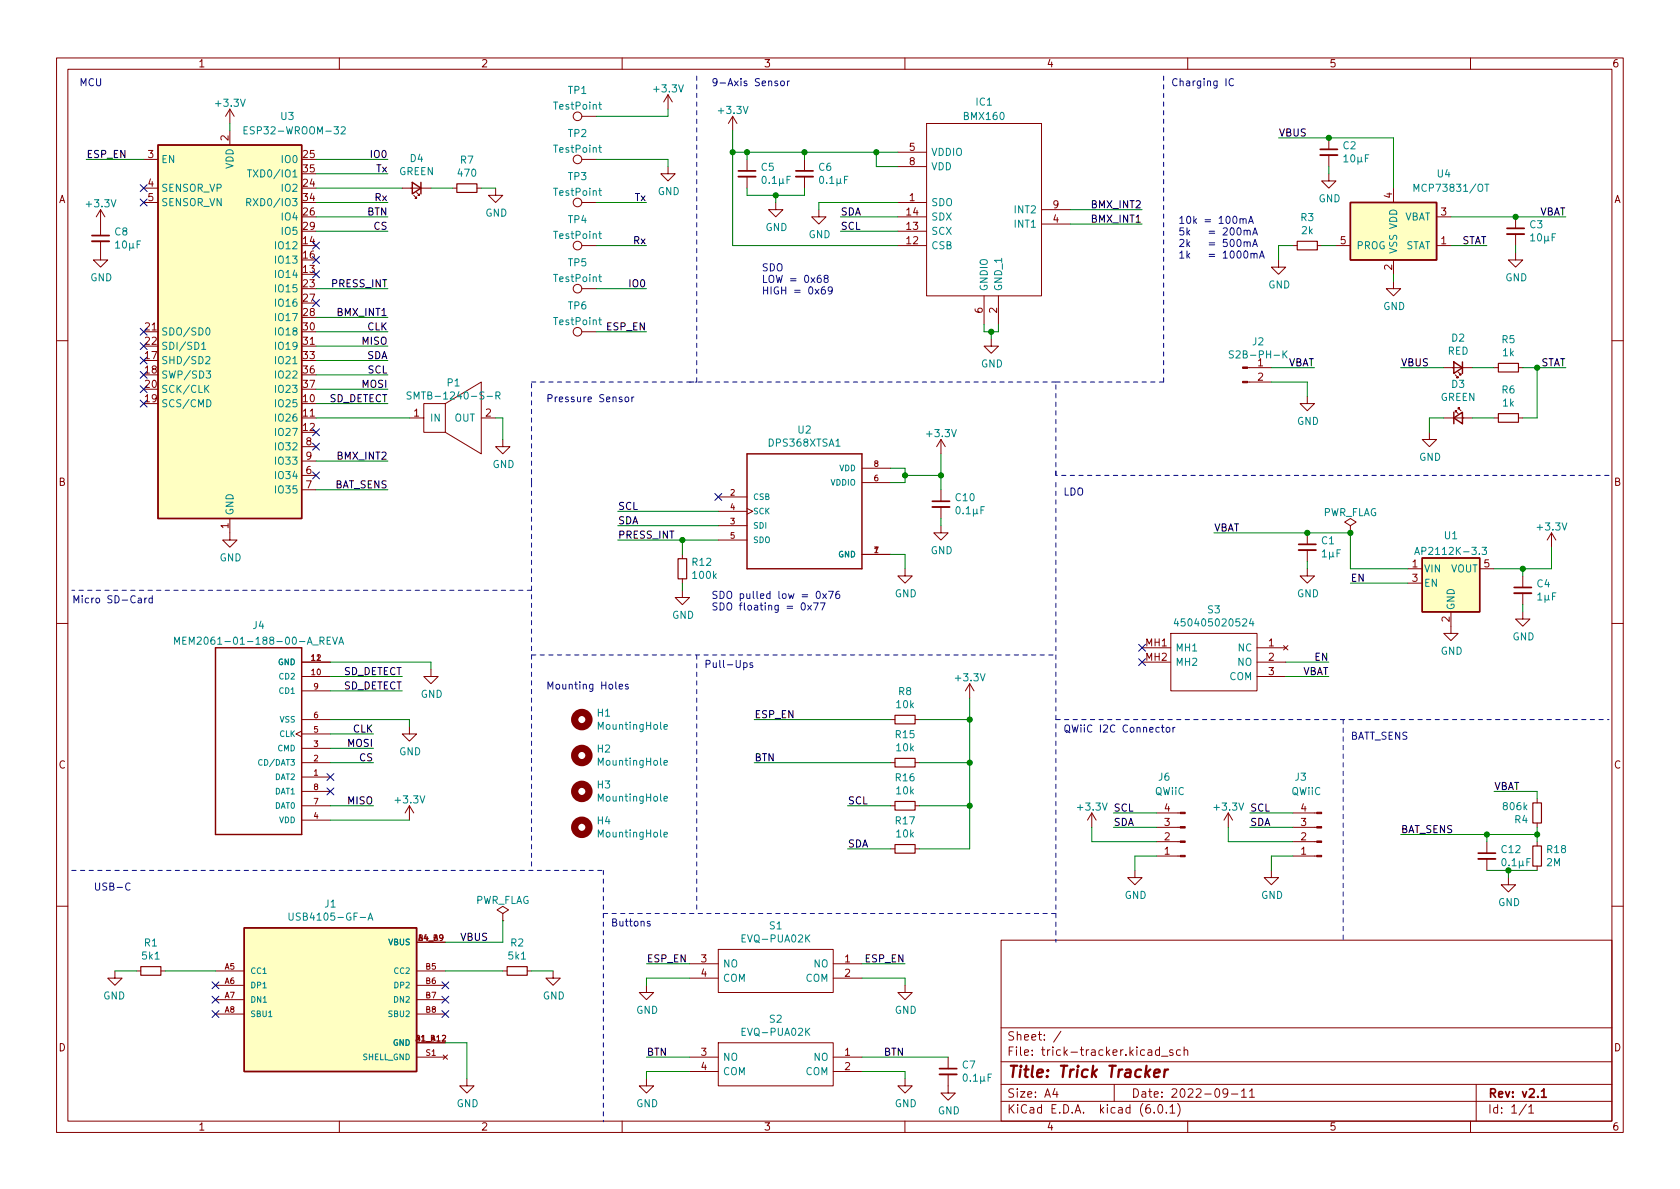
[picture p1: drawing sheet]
<svg xmlns="http://www.w3.org/2000/svg" width="297mm" height="210mm" viewBox="0 0 297 210" stroke-linecap="round" stroke-linejoin="round" font-family="sans-serif">
<g fill="none" stroke="#840000" stroke-width=".18">
<path d="M10 10.2h277v190.1h-277zM12 12.2h273v186.1h-273zM40.6 19.3v2.5M40.6 19.3l-.7 1.3M40.6 19.3l.8 1.3M60 10.2v2M110 10.2v2M118.1 16.8l-.8 1.2M118.1 16.8v2.5M118.1 16.8l.8 1.2M160 10.2v2M210 10.2v2"/>
<path d="M260 10.2v2M17.8 37.1l-.8 1.2M17.8 37.1v4.6M17.8 37.1l.7 1.2M25.4 35.8h2.5M25.4 28.2h2.5M25.4 33.3h2.5M40.6 23.1v2.5M71.1 33.3h5.1M73.2 34.5l.5 .5h-.3h.3v-.2M73.7 34l.5 .5h-.3h.3v-.2M80 33.3h.8"/>
<path d="M84.3 33.3h.8M87.6 33.3v1.2h1.3l-1.3 1.3-1.2-1.3h1.2M102.9 20.6h2.5M102.9 35.8h2.5M102.9 28.2h2.5M118.1 29.5v1.2h1.3l-1.3 1.3-1.3-1.3h1.3M129.5 20.6l-.7 1.2M129.5 20.6v2.5M129.5 20.6l.8 1.2M132.1 28.2v2M132.1 31.2v2.1M137.2 35.8v1.3h1.2l-1.2 1.2-1.3-1.2h1.3"/>
<path d="M142.2 28.2v2M142.2 31.2v2.1M144.8 37.1v1.2h1.2l-1.2 1.3-1.3-1.3h1.3M158.7 35.8h5.1M158.7 38.3h5.1M158.7 26.9h5.1M158.7 29.5h5.1M163.8 21.8h20.3v30.5h-20.3zM184.1 39.6h5.1M184.1 37.1h5.1M234.9 30.7v1.3h1.3l-1.3 1.3-1.2-1.3h1.2M234.9 24.4v2"/>
<path d="M234.9 27.4v2.1M246.4 33.3v2.5M254 38.3h2.5M268 38.3v2.1M17.8 42.7v3.3h1.2l-1.2 1.2-1.3-1.2h1.3M25.4 58.7h2.5M102.9 43.4h2.5M102.9 51h2.5M102.9 58.7h2.5M158.7 43.4h5.1M158.7 40.9h5.1M174 52.3v5.1"/>
<path d="M175.3 59.9v1.3h1.2l-1.2 1.3-1.3-1.3h1.3M176.5 52.3v5.1M226.1 46v1.2h1.2l-1.2 1.3-1.3-1.3h1.3M228.6 43.4h.8M232.9 43.4h.8M236.2 43.4h2.6M246.4 49.8v1.2h1.2l-1.2 1.3-1.3-1.3h1.3M246.4 46v2.5M254 43.4h2.5M268 44.7v1.3h1.2l-1.2 1.2-1.3-1.2h1.3M268 41.4v2M10 60.2h2"/>
<path d="M53.3 73.9h2.6M53.3 61.2h2.6M53.3 79h2.6M72.4 73.9h2.5M74.9 71.4h3.8v5h-3.8zM78.7 71.4l6.4-3.8v12.7l-6.4-3.9M85.1 73.9h2.5M88.9 77.7v1.3h1.3l-1.3 1.3-1.3-1.3h1.3M166.4 77.7v2.6M166.4 77.7l-.8 1.3M166.4 77.7l.7 1.3M220.6 65h4.2"/>
<path d="M220.6 67.6h4.2M231.1 70.1v1.3h1.3l-1.3 1.2-1.2-1.2h1.2M252.7 76.4v1.3h1.3l-1.3 1.3-1.2-1.3h1.2M255.3 65h5M255.3 73.9h5M257.3 66.3l.5 .5h-.2h.2v-.3M257.3 72.9v-.3h.3h-.3l.5 .5M257.8 65.8l.5 .5h-.2h.2v-.3M257.8 72.4v-.3h.3h-.3l.5 .5M264.2 65h.7M264.2 73.9h.7M268.5 65h.7"/>
<path d="M268.5 73.9h.7M285 60.2h2M40.6 91.7v3.8h1.3l-1.3 1.3-1.2-1.3h1.2M53.3 84.1h2.6M53.3 86.6h2.6M53.3 81.5h2.6M120.6 98v.8M127 87.9h5.1M127 93h5.1M127 90.4h5.1M127 95.5h5.1M132.1 89.9l1 .5-1 .5"/>
<path d="M152.4 98h5.1M152.4 85.3h5.1M152.4 82.8h5.1M166.4 93v1.2h1.2l-1.2 1.3-1.3-1.3h1.3M166.4 86.6v2M166.4 89.7v2M231.1 94.2v2.1M231.1 97.3v2M238.8 93l1-.7-1-.6-1.1 .6 1.1 .7v1.2M238.8 94.2h.1M274.3 94.2l-.7 1.3M274.3 94.2v2.6"/>
<path d="M274.3 94.2l.8 1.3M10 110.2h2M53.3 117.1h5.1M53.3 119.6h5.1M76.2 118.4v1.2h1.3l-1.3 1.3-1.3-1.3h1.3M120.6 104.4v1.3h1.3l-1.3 1.2-1.2-1.2h1.2M120.6 102.4v.7M160 100.6v1.2h1.3l-1.3 1.3-1.3-1.3h1.3M201.9 114.5h5.1M201.9 117.1h5.1M207 112h15.2v10.2h-15.2zM222.2 114.5h5.1"/>
<path d="M222.2 117.1h5.1M222.2 119.6h5.1M226.9 114.2l.8 .7M227.7 114.2l-.8 .7M231.1 100.6v1.2h1.3l-1.3 1.3-1.2-1.3h1.2M248.9 100.6h2.6M248.9 103.1h2.6M256.5 108.2v3.8h1.3l-1.3 1.3-1.2-1.3h1.2M261.6 100.6h2.6M269.2 108.2v1.3h1.3l-1.3 1.2-1.2-1.2h1.2M269.2 101.8v2.1M269.2 104.9v2"/>
<path d="M285 110.2h2M53.3 129.3l-1 .5 1 .5M53.3 127.2h5.1M53.3 137.4h5.1M53.3 134.9h5.1M53.3 132.3h5.1M53.3 129.8h5.1M53.3 139.9h5.1M53.3 122.2h5.1M72.4 128.5v1.3h1.3l-1.3 1.3-1.3-1.3h1.3M157.5 127.2h.7M157.5 134.9h.7"/>
<path d="M161.8 127.2h.8M161.8 134.9h.8M171.4 120.9l-.7 1.3M171.4 120.9v2.5M171.4 120.9l.8 1.3M53.3 145h5.1M53.3 142.5h5.1M72.4 142.5l-.8 1.3M72.4 142.5v2.5M72.4 142.5l.8 1.3M157.5 142.5h.7M157.5 150.1h.7"/>
<path d="M161.8 142.5h.8M161.8 150.1h.8M193 143.8l-.7 1.2M193 143.8v2.5M193 143.8l.8 1.2M200.7 153.9v1.3h1.2l-1.2 1.3-1.3-1.3h1.3M204.5 143.8h4.2M204.5 146.3h4.2M204.5 148.8h4.2M204.5 151.4h4.2M217.2 143.8l-.8 1.2M217.2 143.8v2.5"/>
<path d="M217.2 143.8l.7 1.2M224.8 153.9v1.3h1.3l-1.3 1.3-1.3-1.3h1.3M228.6 143.8h4.2M228.6 146.3h4.2M228.6 148.8h4.2M228.6 151.4h4.2M262.9 148.8v2.1M262.9 151.9v2M266.7 155.2v1.3h1.3l-1.3 1.2-1.3-1.2h1.3M271.8 141.2v.8M271.8 145.5v.8M271.8 148.8v.8"/>
<path d="M271.8 153.2v.7M10 160.2h2M20.3 171.7v1.3h-1.3l1.3 1.2 1.3-1.2h-1.3M24.1 171.7h.8M28.4 171.7h.8M38.1 171.7h5.1M38.1 174.2h5.1M38.1 176.8h5.1M38.1 179.3h5.1M73.7 171.7h5M73.7 166.6h5M73.7 174.2h5"/>
<path d="M73.7 176.8h5M73.7 179.3h5M88.9 161.5l1-.6-1-.6-1 .6 1 .6v1.3M88.9 162.8h.1M88.9 171.7h.8M93.2 171.7h.8M97.8 171.7v1.3h1.3l-1.3 1.2-1.3-1.2h1.3M114.3 174.2v1.3h1.3l-1.3 1.3-1.3-1.3h1.3M121.9 170.4h5.1M121.9 173h5.1M127 167.9h20.3v7.6h-20.3zM147.3 170.4h5.1"/>
<path d="M147.3 173h5.1M160 174.2v1.3h1.3l-1.3 1.3-1.3-1.3h1.3M177 166.3h108v32h-108zM285 160.2h2M60 198.3v2M73.7 186.9h5M73.7 184.4h5M78.4 186.6l.7 .7M79.1 186.6l-.7 .7M82.5 190.7v1.3h1.3l-1.3 1.3-1.2-1.3h1.2M110 198.3v2M114.3 190.7v1.3h1.3l-1.3 1.3-1.3-1.3h1.3"/>
<path d="M121.9 186.9h5.1M121.9 189.5h5.1M127 184.4h20.3v7.6h-20.3zM147.3 186.9h5.1M147.3 189.5h5.1M160 198.3v2M160 190.7v1.3h1.3l-1.3 1.3-1.3-1.3h1.3M167.6 190v3.3h1.3l-1.3 1.3-1.2-1.3h1.2M167.6 186.9v2.1M177 194.8h108M177 191.8h108M177 187.8h108"/>
<path d="M177 181.8h108M186.5 192.5l-.4 1h1M186.9 193v1M187.6 182.4l-1.3 1.9M197 191.8v3M204.1 196.7v.1M204.9 195.4l.2-.1a.81 .81 0 0 1 .6 .7 .81 .81 0 0 1-.3 .8h-.2a.81 .81 0 0 1-.6-.6 .81 .81 0 0 1 .3-.8zM205 185.7l-.4-.1-.3 .3v.4l.1 .3h.6M205 185.1v1.5M205.4 186.8h1.1M206.2 196.7v.1M206.9 195.8l.4-.5v1.5"/>
<path d="M206.9 196.8h.8M207.4 185.7l-.4-.1-.2 .2 .1 .3 .5 .1v.4h-.6M208.2 195.1a1.72 1.72 0 0 1 0 2.3M208.7 185.7l-.4-.1-.3 .3v.4l.1 .3h.6M209.4 185.8l.2-.2 .3 .1 .1 .9M209.4 185.1v1.5M210 198.3v2M217.1 193.2l-.3 .3h-.3l-.3-.3 .2-.6 .4-.1 .2 .2a.99 .99 0 0 1-.4 1.3h-.2M217.7 193.5h1.2M219.5 193l.4-.5v1.5M219.5 194h.9M220.9 193l.5-.5v1.5"/>
<path d="M220.9 194h.9M260 198.3v2M261 191.8v6.5M269.9 195.3l-1.3 1.9M270.3 195.8l.4-.5v1.5M270.3 196.8h.9"/>
<circle cx="102.1" cy="35.8" r=".76"/>
<circle cx="102.1" cy="28.2" r=".76"/>
<circle cx="102.1" cy="20.6" r=".76"/>
<circle cx="102.1" cy="43.4" r=".76"/>
<circle cx="102.1" cy="51" r=".76"/>
<circle cx="102.1" cy="58.7" r=".76"/>
</g>
<path d="M130.6 30.2h3M140.7 30.2h3.1M233.4 26.4h3.1M16.3 41.7h3M266.4 40.4h3.1M164.8 88.6h3.1M229.6 96.3h3.1M267.7 103.9h3.1M261.4 150.9h3M166.1 189h3.1M272.6 193l.4-.5v1.5M272.6 194h.8" fill="none" stroke="#840000" stroke-width=".3"/>
<path d="M204.1 189.8l.9-.2v-.4l-.2-.1-.6 .1-.2 1 .3 .3 .6-.1M206 189.1l-.2 1.4M206.5 189.1l-.4 .1-.2 .3" fill="none" stroke="#840000" stroke-width=".4"/>
<path d="M130.6 31.2h3M140.7 31.2h3.1M233.4 27.4h3.1M16.3 42.7h3M266.4 41.4h3.1M164.8 89.7h3.1M229.6 97.3h3.1M267.7 104.9h3.1M261.4 151.9h3M166.1 190h3.1" fill="none" stroke="#840000" stroke-width=".33"/>
<g fill="none" stroke="#008484" stroke-width=".18">
<path d="M105.9 18.5h.4M106 18v1.1l.3 .2M43.1 23h.5M43.6 35.8l.6-.1 .1-.2v-.3l-.7-.1v1.3M43.7 30h.8M43.8 22.4h-.7v1.3h.7M43.9 35.8l.4 .6M44.1 30v1.3M60.3 22.5l.5-.1 .3 .4-.8 .9h.8M105.9 26.1h.4M105.9 33.7h.4M106 25.7v1.1l.3 .1"/>
<path d="M106 33.3v1.1l.3 .2M134.9 31.3l.1-.1a.68 .68 0 0 1 .5 .6 .68 .68 0 0 1-.5 .6l-.1-.1-.2-.3zM136 32.3v.1M136.6 31.5l.3-.3v1.2M136.6 32.4h.7M137.8 31.6v1.3M138.4 32.3l.2 .1M138.4 31.6v.8h-.4l-.2-.1M139.2 31.8h.4M139.8 31.2h-.6v1.2M145 31.3l.2-.1a.68 .68 0 0 1 .4 .6 .68 .68 0 0 1-.4 .6l-.2-.1-.1-.3zM146.2 32.3v.1"/>
<path d="M146.7 31.5l.4-.3v1.2M146.7 32.4h.7M148 31.6v1.3M148.6 32.3l.2 .1M148.6 31.6l-.1 .8h-.3l-.2-.1M149.3 31.8h.4M149.9 31.2h-.6v1.2M237.6 27.7l.4-.3v1.2M237.6 28.6h.7M238.9 27.5l.2-.1a.68 .68 0 0 1 .5 .6 .68 .68 0 0 1-.5 .6l-.2-.1-.1-.3zM240.1 27.8v1.3M240.7 28.5l.2 .1"/>
<path d="M240.7 27.8l-.1 .8h-.3l-.2-.1M241.4 28h.4M242 27.4h-.6v1.2M250 33.8v-1.2l.4 .9 .5-.9v1.2M262.5 32.6h.8M20.4 43l.4-.4v1.3M20.4 43.9h.8M21.8 42.7l.1-.1a.68 .68 0 0 1 .5 .6 .68 .68 0 0 1-.5 .7l-.1-.1-.2-.4zM22.9 43v1.3M23.5 43.7l.2 .2M23.5 43v.8l-.4 .1-.2-.2M24.2 43.2h.5"/>
<path d="M24.9 42.6h-.7v1.3M36.5 58.1l.2-.1a.68 .68 0 0 1 .4 .6 .68 .68 0 0 1-.4 .6l-.2-.1-.1-.3zM105.9 41.3h.4M105.9 48.9h.4M105.9 56.6h.4M106 40.9v1.1l.3 .2M106 48.5v1.1l.3 .2M106 56.1v1.1l.3 .2M270.6 41.7l.4-.4v1.3M270.6 42.6h.8M272 41.5l.1-.2a.68 .68 0 0 1 .5 .7 .68 .68 0 0 1-.5 .6l-.1-.1-.2-.4zM273.1 41.8v1.2"/>
<path d="M273.7 42.4l.2 .2M273.7 41.8v.7l-.4 .1-.2-.2M274.4 41.9h.5M275 41.3h-.6v1.3M35.7 60.9l.3-.4v1.3M35.7 61.8h.7M36.4 63.2l.5-.1 .2 .3-.8 .9h.8M36.4 68.7l.5 .7M36.4 65.6h.8l-.4 .5 .4 .1v.5l-.2 .2-.6-.2M36.6 70.7a.64 .64 0 0 1 .7 .6 .64 .64 0 0 1-.7 .6zM36.9 68.1l-.7 .8M72.7 69.4l-.5-.1-.2 .1v.4l.6 .2 .1 .3-.3 .3-.4-.1"/>
<path d="M87.7 70l.6-.1 .1-.2v-.3l-.7-.1v1.3M88 70l.4 .6M218.1 62.1l-.5-.1-.2 .2v.3l.5 .3 .2 .3-.3 .2-.5-.1M227 62.6l.6 .7M227.6 62l-.8 .8M169.2 89.7l.1-.1a.68 .68 0 0 1 .5 .6 .68 .68 0 0 1-.5 .7 .84 .84 0 0 1-.1-1.2zM170.3 90.7v.2M170.8 90l.4-.4v1.3M170.8 90.9h.8M172.1 90v1.3M172.7 90.7l.2 .2M172.7 90v.8l-.4 .1-.2-.2"/>
<path d="M173.4 90.2h.5M174 89.6h-.6v1.3M233.8 97.6l.4-.4v1.3M233.8 98.5h.7M235.1 97.6v1.3M235.7 98.3l.2 .2M235.7 97.6l-.1 .8-.4 .1-.1-.2M236.4 97.8h.4M237 97.2h-.6v1.3M250.1 98.1l.5-1.3 .4 1.3M250.3 97.7h.6M262 96.8h.8l-.4 .5 .4 .1v.5l-.2 .2-.6-.2"/>
<path d="M30.9 113.9v-1.2l.4 .9 .4-.9v1.2M32.3 113.3h.4M32.9 112.7h-.6v1.2h.6M58.5 112.7h-.7v1.2h.7M58.8 112.7l.4 1.2 .5-1.2M59.9 113.9l.4-1.2 .4 1.2M60 113.6h.6M207.9 109.4l-.3 .9h.8M221.2 109.4l-.3 .9h.8M221.5 109.9v.8M271.9 105.2l.4-.4v1.3M271.9 106.1h.7"/>
<path d="M273.2 105.3v1.2M273.8 105.9l.2 .2M273.8 105.3l-.1 .7-.4 .1-.1-.2M274.5 105.4h.4M275.1 104.8h-.6v1.3M46.3 134.4a.45 .45 0 0 0-.6 .4 .45 .45 0 0 0 .6 .4M117.4 128.5l.6-.1-.1-.2-.3-.1-.2 .2 .1 .6h.4M117.4 134.9l.6-.1-.1-.3h-.3l-.2 .2 .1 .6h.4M117.4 141.2l.6-.1-.1-.2-.3-.1-.2 .2 .1 .6h.4M117.4 147.6l.6-.1-.1-.3h-.3l-.2 .2 .1 .6h.4M265.7 151.9l.2-.1a.68 .68 0 0 1 .4 .7 .68 .68 0 0 1-.4 .6l-.2-.1-.2-.4zM266.8 153v.1"/>
<path d="M267.4 152.2l.3-.4v1.3M267.4 153.1h.7M268.6 152.2v1.3M269.2 152.9l.2 .2M269.2 152.2v.8l-.4 .1-.2-.2M270 152.4h.4M270.6 151.8h-.6v1.3M51.1 161.5v1l.2 .2h.4l.1-.2v-1M65.1 162.7l.4-1.2 .4 1.2M65.2 162.4h.6M170.4 190l.2-.1a.68 .68 0 0 1 .4 .7 .68 .68 0 0 1-.4 .6l-.2-.1-.1-.4zM171.6 191.1v.1"/>
<path d="M172.1 190.3l.4-.4v1.3M172.1 191.2h.7M173.4 190.3v1.3M174 191l.2 .2M174 190.3l-.1 .8-.3 .1-.2-.2M174.7 190.5h.4M175.3 189.9h-.6v1.3"/>
</g>
<g fill="none" stroke="#840000" stroke-width="1.3">
<circle cx="102.9" cy="127.2" r="1.27"/>
<circle cx="102.9" cy="139.9" r="1.27"/>
<circle cx="102.9" cy="133.6" r="1.27"/>
<circle cx="102.9" cy="146.3" r="1.27"/>
</g>
<g fill="#ffffc2" stroke="#ffffc2" stroke-width=".18">
<path d="M251.5 98.7h10.1v9.5h-10.1z"/>
<path d="M238.8 35.8h15.2v10.2h-15.2z"/>
<path d="M27.9 25.6h25.4v66.1h-25.4z"/>
<path d="M43.2 164.1h30.5v25.4h-30.5z"/>
</g>
<path d="M27.9 25.6h25.4v66.1h-25.4zM72.9 32.3l1.5 1-1.5 1zM74.4 32.3v2M238.8 35.8h15.2v10.2h-15.2zM257 64l1.6 1-1.6 1zM257 73.9l1.6-1v2zM257 72.9v2M258.6 64v2M132.1 80.3h20.3v20.3h-20.3zM251.5 98.7h10.1v9.5h-10.1zM38.1 114.5h15.2v33.1h-15.2zM43.2 164.1h30.5v25.4h-30.5z" fill="none" stroke="#840000" stroke-width=".25"/>
<g fill="none" stroke="#840000" stroke-width=".2">
<path d="M80.8 32.5h3.5v1.5h-3.5zM229.4 42.7h3.5v1.5h-3.5zM264.9 64.3h3.6v1.5h-3.6zM264.9 73.1h3.6v1.6h-3.6zM119.9 98.8h1.5v3.6h-1.5zM158.2 126.5h3.6v1.5h-3.6zM158.2 134.1h3.6v1.5h-3.6zM158.2 141.7h3.6v1.6h-3.6zM158.2 149.3h3.6v1.6h-3.6zM271 142h1.5v3.5h-1.5zM271 149.6h1.5v3.6h-1.5zM24.9 170.9h3.5v1.6h-3.5z"/>
<path d="M89.7 170.9h3.5v1.6h-3.5z"/>
</g>
<g fill="#840000" stroke="#840000" stroke-width=".18">
<path d="M219.7 67.4h.9v.3h-.9z"/>
<path d="M219.7 64.9h.9v.2h-.9z"/>
<path d="M208.7 143.6h.8v.3h-.8z"/>
<path d="M208.7 146.2h.8v.2h-.8z"/>
<path d="M208.7 148.7h.8v.3h-.8z"/>
<path d="M208.7 151.3h.8v.2h-.8z"/>
<path d="M232.8 143.6h.9v.3h-.9z"/>
<path d="M232.8 146.2h.9v.2h-.9z"/>
<path d="M232.8 148.7h.9v.3h-.9z"/>
<path d="M232.8 151.3h.9v.2h-.9z"/>
</g>
<g fill="none" stroke="#0000c2" stroke-width=".18">
<path d="M137.5 14.4l-.3-.1-.2 .2 .1 .2 .4 .1v.3h-.5M138.1 14.4l.3-.1 .3 .3v.3l-.3 .3-.3-.1-.1-.2zM139.2 14.3v.9M139.6 14.3l-.4 .3M218.1 14a.6 .6 0 0 0-.8 .4 .6 .6 0 0 0 .6 .8l.2-.2M219.2 38.8l.2-.1h.3l.1 .8M219.8 38.8l.2-.1h.3v.8M220.8 39.5l.4-1.3 .4 1.3M220.9 39.2h.6M145.1 48.7h-.4a.85 .85 0 0 0 0 1.3l.5-.2v-.4l-.2-.2h-.3l-.2 .2M145.8 50.7l-.3 .1a.85 .85 0 0 0 0 1.2l.4-.1v-.4l-.2-.3h-.2l-.3 .3M145.9 49.2l-.2-.2 .1-.2 .1-.1h.4l.1 .2v.2l-.6 .2-.1 .2v.2l.2 .3h.3l.2-.3v-.2l-.2-.3"/>
<path d="M147.2 51.3l-.3 .2h-.2l-.3-.2 .1-.5 .4-.1 .2 .1a.84 .84 0 0 1-.3 1.2h-.3M218.8 40.4l.2-.1a.68 .68 0 0 1 .4 .6 .68 .68 0 0 1-.4 .7l-.2-.2-.1-.3zM218.8 42.5l.2-.2a.68 .68 0 0 1 .4 .7 .68 .68 0 0 1-.4 .6l-.2-.1-.1-.4zM220 40.8l.1-.1 .4 .1v.8M220 42.9l.1-.1h.4v.8M220 40.7v.9M220 42.8v.8M220.1 44.4h.1a.68 .68 0 0 1 .4 .6 .68 .68 0 0 1-.4 .6 .84 .84 0 0 1-.1-1.2zM220.5 40.9l.2-.2 .3 .1 .1 .8M220.5 42.9l.2-.1h.3l.1 .8M221.2 44.9l.2-.1 .3 .1v.7M221.2 44.8v.8"/>
<path d="M221.5 41.6l.4-1.3 .4 1.3M221.5 43.6l.4-1.3 .4 1.3M221.6 41.2h.6M221.6 43.2h.6M221.7 45l.2-.2 .3 .1 .1 .7M222.7 45.6l.4-1.2 .4 1.2M222.8 45.3h.6M110.6 70.3l.3-.1 .3 .2v.4l-.3 .2h-.3l-.1-.2zM111.7 70.2v.8M112.1 70.2l-.4 .2M24.4 105.8h.5l.1 .8M25 106.1h-.4l-.2 .2 .2 .3 .4-.1"/>
<path d="M25.6 105.8v.8M26 105.8l-.4 .2M26.9 105.8h-.3l-.3 .2 .1 .5h.5M26.9 105.3v1.3M131.5 117.3l.4-.1 .2 .2-.1 .6h-.5M133.1 117.3l-.3-.1-.2 .2v.2l.5 .1v.3h-.5M141.8 106.7l.2-.1a.68 .68 0 0 1 .4 .6 .68 .68 0 0 1-.4 .7l-.2-.1-.1-.4zM142.8 107l.7 .9M143.5 107l-.7 .9M143.8 106.6h.9l-.6 1.3M144.4 104.7l.2-.1a.68 .68 0 0 1 .5 .6 .68 .68 0 0 1-.5 .6l-.2-.1-.1-.4zM145 106.6h.9l-.6 1.3"/>
<path d="M145.5 105l.6 .8M146.1 105l-.6 .8M146.5 104.6h.8l-.5 1.2M148.4 104.6h-.4a.85 .85 0 0 0 0 1.2l.4-.1 .1-.4-.3-.3h-.2l-.2 .3M109.5 121.4l.6-.1-.1-.2-.3-.1-.2 .2v.6h.5M111.1 121.1l-.4-.1-.1 .2v.2l.5 .1v.3h-.5M205.3 128.6h.5M205.5 128.2v1.1l.3 .2M206.3 128.7l.3-.1 .2 .3v.3l-.2 .3-.3-.1-.1-.2zM207.4 128.6v.9M207.8 128.6l-.4 .3M23 156.3a.6 .6 0 0 0-.8 .4 .6 .6 0 0 0 .6 .7l.2-.1"/>
<path d="M114.9 163l-.3-.1-.2 .2 .1 .2 .4 .1v.3h-.5"/>
</g>
<g fill="none" stroke="#0000c2" stroke-width=".18" stroke-dasharray=".8 .8">
<path d="M94 67.6h29.2M121.9 67.6h64.8M123.2 67.6v-54.7M186.7 67.6h19M205.7 67.6v-54.7M94 85.3v-17.7M94 85.3v68.6M186.7 85.3v81.3M186.7 84.1v-16.5M186.7 84.1v-1.3M284.5 84.1h-97.8M94 115.8h92.7"/>
<path d="M94 104.4h-81.3M123.2 115.8v45.7M186.7 127.2h97.8M237.5 127.2v39.4M12.7 153.9h94M106.7 153.9v44.5M106.7 161.5h80"/>
</g>
<g fill="none" stroke="#008400" stroke-width=".18">
<path d="M118.1 19.3v1.3h-12.7M15.2 28.2h10.2M40.6 21.8v1.3M55.9 35.8h12.7M55.9 38.3h12.7M55.9 30.7h12.7M55.9 28.2h12.7M55.9 33.3h15.2M76.2 33.3h3.8M85.1 33.3h2.5M105.4 35.8h8.9M105.4 28.2h12.7v1.3"/>
<path d="M129.5 23.1v20.3h29.2M129.5 26.9h29.2M132.1 33.3v1.2h10.1v-1.2M132.1 26.9v1.3M137.2 34.5v1.3M142.2 26.9v1.3M148.6 38.3h10.1M154.9 26.9v2.6h3.8M158.7 35.8h-13.9v1.3M189.2 39.6h12.7M189.2 37.1h12.7M226.1 24.4h20.3v8.9"/>
<path d="M234.9 29.5v1.2M256.5 38.3h20.4M55.9 58.7h12.7M55.9 40.9h12.7M55.9 56.1h12.7M55.9 51h12.7M105.4 43.4h8.9M105.4 58.7h8.9M105.4 51h8.9M148.6 40.9h10.1M174 57.4v1.3h2.5v-1.3M175.3 58.7v1.2"/>
<path d="M228.6 43.4h-2.5v2.6M233.7 43.4h2.5M246.4 48.5v1.3M256.5 43.4h6.4M268 43.4v1.3M55.9 73.9h16.5M55.9 61.2h12.7M55.9 66.3h12.7M55.9 63.7h12.7M55.9 71.4h12.7M55.9 68.8h12.7M87.6 73.9h1.3v3.8"/>
<path d="M224.8 65h7.6M224.8 67.6h6.3v2.5M247.6 65h7.7M255.3 73.9h-2.6v2.5M260.3 73.9h3.9M260.3 65h3.9M269.2 65h7.7M271.8 65v8.9h-2.6M55.9 81.5h12.7M55.9 86.6h12.7M109.2 93h17.8M109.2 95.5h17.8"/>
<path d="M109.2 90.4h17.8M120.6 95.5v2.5M157.5 82.8h2.5v2.5h-2.5M157.5 98h2.5v2.6M160 84.1h6.4M166.4 80.3v6.3M166.4 91.7v1.3M214.6 94.2h24.2v6.4h10.1M231.1 99.3v1.3M274.3 96.8v3.8h-10.1M58.4 119.6h12.7M58.4 117.1h17.8v1.3"/>
<path d="M120.6 103.1v1.3M227.3 119.6h7.6M227.3 117.1h7.6M238.8 103.1h10.1M269.2 100.6v1.2M269.2 106.9v1.3M58.4 127.2h14v1.3M58.4 134.9h7.6M58.4 122.2h12.7M58.4 132.3h7.6M58.4 129.8h7.6M133.3 127.2h24.2"/>
<path d="M133.3 134.9h24.2M162.6 127.2h8.8M162.6 134.9h8.8M171.4 123.4v26.7h-8.8M264.2 139.9h7.6v1.3M58.4 142.5h7.6M58.4 145h14M149.9 142.5h7.6M149.9 150.1h7.6M162.6 142.5h8.8M193 146.3v2.5h11.5M196.8 146.3h7.7"/>
<path d="M196.8 143.8h7.7M204.5 151.4h-3.8v2.5M217.2 146.3v2.5h11.4M221 146.3h7.6M221 143.8h7.6M228.6 151.4h-3.8v2.5M247.6 147.6h24.2M262.9 147.6v1.2M262.9 153.9h8.9M266.7 153.9v1.3M271.8 146.3v2.5M20.3 171.7h3.8"/>
<path d="M29.2 171.7h8.9M78.7 171.7h10.2M88.9 162.8v3.8h-10.2M94 171.7h3.8M114.3 170.4h7.6M121.9 173h-7.6v1.2M152.4 173h7.6v1.2M152.4 170.4h7.6M78.7 184.4h3.8v6.3M114.3 186.9h7.6M121.9 189.5h-7.6v1.2M152.4 189.5h7.6v1.2"/>
<path d="M152.4 186.9h15.2"/>
</g>
<g fill="none" stroke="#000084" stroke-width=".18">
<path d="M24.8 32.7l1.2 1.2M24.8 35.2l1.2 1.2M26 32.7l-1.2 1.2M26 35.2l-1.2 1.2M24.8 58.1l1.2 1.2M26 58.1l-1.2 1.2M55.3 53l1.2 1.2M55.3 45.4l1.2 1.2M55.3 42.8l1.2 1.2M55.3 47.9l1.2 1.2M56.5 53l-1.2 1.2M56.5 45.4l-1.2 1.2"/>
<path d="M56.5 42.8l-1.2 1.2M56.5 47.9l-1.2 1.2M24.8 60.6l1.2 1.2M24.8 70.8l1.2 1.2M24.8 68.2l1.2 1.2M24.8 65.7l1.2 1.2M24.8 63.1l1.2 1.3M26 60.6l-1.2 1.2M26 70.8l-1.2 1.2M26 68.2l-1.2 1.2M26 65.7l-1.2 1.2M26 63.1l-1.2 1.3"/>
<path d="M55.3 75.8l1.2 1.3M55.3 78.4l1.2 1.2M56.5 75.8l-1.2 1.3M56.5 78.4l-1.2 1.2M55.3 83.5l1.2 1.2M56.5 83.5l-1.2 1.2M126.4 87.3l1.2 1.2M127.6 87.3l-1.2 1.2M201.3 116.5l1.2 1.2M201.3 113.9l1.2 1.3M202.5 116.5l-1.2 1.2M202.5 113.9l-1.2 1.3"/>
<path d="M57.8 136.8l1.2 1.2M57.8 139.3l1.2 1.3M59 136.8l-1.2 1.2M59 139.3l-1.2 1.3M37.5 173.6l1.2 1.2M37.5 176.2l1.2 1.2M37.5 178.7l1.2 1.2M38.7 173.6l-1.2 1.2M38.7 176.2l-1.2 1.2M38.7 178.7l-1.2 1.2M78.1 178.7l1.2 1.2M78.1 173.6l1.2 1.2"/>
<path d="M78.1 176.2l1.2 1.2M79.3 178.7l-1.2 1.2M79.3 173.6l-1.2 1.2M79.3 176.2l-1.2 1.2"/>
</g>
<g fill="#008400" stroke="#008400" stroke-width=".18">
<circle cx="171.4" cy="134.9" r=".46"/>
<circle cx="171.4" cy="127.2" r=".46"/>
<circle cx="175.3" cy="58.7" r=".46"/>
<circle cx="160" cy="84.1" r=".46"/>
<circle cx="166.4" cy="84.1" r=".46"/>
<circle cx="129.5" cy="26.9" r=".46"/>
<circle cx="120.6" cy="95.5" r=".46"/>
<circle cx="268" cy="38.3" r=".46"/>
<circle cx="271.8" cy="65" r=".46"/>
<circle cx="142.2" cy="26.9" r=".46"/>
<circle cx="137.2" cy="34.5" r=".46"/>
<circle cx="154.9" cy="26.9" r=".46"/>
<circle cx="132.1" cy="26.9" r=".46"/>
<circle cx="271.8" cy="147.6" r=".46"/>
<circle cx="238.8" cy="94.2" r=".46"/>
<circle cx="262.9" cy="147.6" r=".46"/>
<circle cx="269.2" cy="100.6" r=".46"/>
<circle cx="266.7" cy="153.9" r=".46"/>
<circle cx="231.1" cy="94.2" r=".46"/>
<circle cx="234.9" cy="24.4" r=".46"/>
<circle cx="171.4" cy="142.5" r=".46"/>
</g>
<text font-size="2.8" fill="#840000" x="178" y="190.6">Title: Trick Tracker</text>
<g font-size="2.1" fill="#840000">
<text x="178" y="184">Sheet: /</text>
<text x="178" y="186.7">File: trick-tracker.kicad_sch</text>
<text x="178" y="196.9">KiCad E.D.A. kicad (6.0.1)</text>
<text x="178" y="194.1">Size: A4</text>
<text x="200" y="194.1">Date: 2022-09-11</text>
<text x="263" y="194.1">Rev: v2.1</text>
<text x="263" y="196.9">Id: 1/1</text>
</g>
<g font-size="1.8" fill="#840000">
<text x="35" y="11.9">1</text>
<text x="85" y="11.9">2</text>
<text x="135" y="11.9">3</text>
<text x="185" y="11.9">4</text>
<text x="235" y="11.9">5</text>
<text x="285" y="11.9">6</text>
<text x="26.2" y="27.9">3</text>
<text x="40.4" y="24.9" transform="rotate(-90 40.4 24.9)">2</text>
<text x="53.6" y="27.9">25</text>
<text x="160.8" y="26.7">5</text>
<text x="160.8" y="29.2">8</text>
<text x="10.3" y="35.9">A</text>
<text x="26.2" y="33">4</text>
<text x="26.2" y="35.6">5</text>
<text x="53.6" y="33">24</text>
<text x="53.6" y="35.6">34</text>
<text x="53.6" y="30.5">35</text>
<text x="160.8" y="35.6">1</text>
<text x="246.1" y="35" transform="rotate(-90 246.1 35)">4</text>
<text x="285.3" y="35.9">A</text>
<text x="53.6" y="38.1">26</text>
<text x="53.6" y="40.6">29</text>
<text x="160.3" y="40.6">13</text>
<text x="160.3" y="38.1">14</text>
<text x="186.2" y="39.4">4</text>
<text x="186.2" y="36.8">9</text>
<text x="254.8" y="38.1">3</text>
<text x="53.6" y="43.2">14</text>
<text x="53.6" y="45.7">16</text>
<text x="160.3" y="43.2">12</text>
<text x="237" y="43.2">5</text>
<text x="246.1" y="47.7" transform="rotate(-90 246.1 47.7)">2</text>
<text x="254.8" y="43.2">1</text>
<text x="53.6" y="48.3">13</text>
<text x="53.6" y="50.8">23</text>
<text x="53.6" y="53.3">27</text>
<text x="25.7" y="58.4">21</text>
<text x="53.6" y="55.9">28</text>
<text x="53.6" y="58.4">30</text>
<text x="173.7" y="55.4" transform="rotate(-90 173.7 55.4)">6</text>
<text x="176.3" y="55.4" transform="rotate(-90 176.3 55.4)">2</text>
<text x="25.7" y="63.5">17</text>
<text x="25.7" y="61">22</text>
<text x="53.6" y="61">31</text>
<text x="53.6" y="63.5">33</text>
<text x="222.4" y="64.8">1</text>
<text x="25.7" y="66">18</text>
<text x="25.7" y="71.1">19</text>
<text x="25.7" y="68.6">20</text>
<text x="53.6" y="71.1">10</text>
<text x="53.6" y="66">36</text>
<text x="53.6" y="68.6">37</text>
<text x="222.4" y="67.3">2</text>
<text x="53.6" y="73.7">11</text>
<text x="53.6" y="76.2">12</text>
<text x="73.2" y="73.7">1</text>
<text x="85.9" y="73.7">2</text>
<text x="54.1" y="83.8">6</text>
<text x="54.1" y="78.7">8</text>
<text x="54.1" y="81.3">9</text>
<text x="10.3" y="85.9">B</text>
<text x="54.1" y="86.4">7</text>
<text x="285.3" y="85.9">B</text>
<text x="40.4" y="93.5" transform="rotate(-90 40.4 93.5)">1</text>
<text x="249.7" y="100.3">1</text>
<text x="262.4" y="100.3">5</text>
<text x="249.7" y="102.9">3</text>
<text x="256.3" y="110" transform="rotate(-90 256.3 110)">2</text>
<text x="202.6" y="114.3">MH1</text>
<text x="202.6" y="116.8">MH2</text>
<text x="224.3" y="114.3">1</text>
<text x="224.3" y="116.8">2</text>
<text x="224.3" y="119.4">3</text>
<text x="10.3" y="135.9">C</text>
<text x="285.3" y="135.9">C</text>
<text x="205.9" y="143.5">4</text>
<text x="230" y="143.5">4</text>
<text x="205.9" y="148.6">2</text>
<text x="205.9" y="146">3</text>
<text x="230" y="148.6">2</text>
<text x="230" y="146">3</text>
<text x="205.9" y="151.1">1</text>
<text x="230" y="151.1">1</text>
<text x="124" y="170.2">3</text>
<text x="124" y="172.7">4</text>
<text x="149.4" y="170.2">1</text>
<text x="149.4" y="172.7">2</text>
<text x="10.3" y="185.9">D</text>
<text x="285.3" y="185.9">D</text>
<text x="124" y="186.7">3</text>
<text x="124" y="189.2">4</text>
<text x="149.4" y="186.7">1</text>
<text x="149.4" y="189.2">2</text>
<text x="35" y="199.9">1</text>
<text x="85" y="199.9">2</text>
<text x="135" y="199.9">3</text>
<text x="185" y="199.9">4</text>
<text x="235" y="199.9">5</text>
<text x="285" y="199.9">6</text>
</g>
<g font-size="1.8" fill="#0000c2">
<text x="14" y="15.2">MCU</text>
<text x="125.7" y="15.2">9-Axis Sensor</text>
<text x="207" y="15.2">Charging IC</text>
<text x="208.3" y="39.6">10k = 100mA</text>
<text x="208.3" y="41.6">5k</text>
<text x="211.6" y="41.6">= 200mA</text>
<text x="134.6" y="48">SDO</text>
<text x="208.3" y="43.7">2k</text>
<text x="208.3" y="45.7">1k</text>
<text x="211.6" y="43.7">= 500mA</text>
<text x="211.6" y="45.7">= 1000mA</text>
<text x="134.6" y="50">LOW = 0x68</text>
<text x="134.6" y="52.1">HIGH = 0x69</text>
<text x="96.5" y="71.1">Pressure Sensor</text>
<text x="188" y="87.6">LDO</text>
<text x="12.7" y="106.7">Micro SD-Card</text>
<text x="125.7" y="105.9">SDO pulled low = 0x76</text>
<text x="125.7" y="107.9">SDO floating = 0x77</text>
<text x="124.5" y="118.1">Pull-Ups</text>
<text x="96.5" y="121.9">Mounting Holes</text>
<text x="188" y="129.5">QWiiC I2C Connector</text>
<text x="238.8" y="130.8">BATT_SENS</text>
<text x="16.5" y="157.5">USB-C</text>
<text x="107.9" y="163.8">Buttons</text>
</g>
<g font-size="1.8" fill="#008484">
<text x="100.5" y="16.6">TP1</text>
<text x="115.8" y="16.3">+3.3V</text>
<text x="38.3" y="18.9">+3.3V</text>
<text x="44.2" y="23.7">ESP32-WROOM-32</text>
<text x="49.7" y="21.2">U3</text>
<text x="98.1" y="19.4">TestPoint</text>
<text x="127.2" y="20.1">+3.3V</text>
<text x="170.5" y="21.2">BMX160</text>
<text x="172.6" y="18.7">IC1</text>
<text x="28.4" y="28.8">EN</text>
<text x="41.3" y="29.9" transform="rotate(-90 41.3 29.9)">VDD</text>
<text x="50" y="28.8">IO0</text>
<text x="72.5" y="28.6">D4</text>
<text x="81.4" y="28.9">R7</text>
<text x="98.1" y="27">TestPoint</text>
<text x="100.5" y="24.2">TP2</text>
<text x="164.6" y="27.6">VDDIO</text>
<text x="237.5" y="26.4">C2</text>
<text x="28.4" y="33.9">SENSOR_VP</text>
<text x="45" y="31.4">TXD0/IO1</text>
<text x="50" y="33.9">IO2</text>
<text x="70.5" y="31">GREEN</text>
<text x="81.1" y="31.2">470</text>
<text x="98.1" y="34.6">TestPoint</text>
<text x="100.5" y="31.8">TP3</text>
<text x="116.3" y="34.5">GND</text>
<text x="134.6" y="30.2">C5</text>
<text x="144.8" y="30.2">C6</text>
<text x="164.6" y="30.1">VDD</text>
<text x="233.1" y="35.8">GND</text>
<text x="250.6" y="33.9">MCP73831/OT</text>
<text x="254.1" y="31.4">U4</text>
<text x="15.4" y="36.6">+3.3V</text>
<text x="20.3" y="41.6">C8</text>
<text x="28.4" y="36.4">SENSOR_VN</text>
<text x="44.8" y="36.4">RXD0/IO3</text>
<text x="50" y="39">IO4</text>
<text x="50" y="41.5">IO5</text>
<text x="85.8" y="38.3">GND</text>
<text x="100.5" y="39.5">TP4</text>
<text x="135.3" y="40.8">GND</text>
<text x="164.6" y="36.4">SDO</text>
<text x="164.6" y="41.5">SCX</text>
<text x="164.6" y="39">SDX</text>
<text x="179.6" y="40.3">INT1</text>
<text x="179.6" y="37.7">INT2</text>
<text x="230" y="39.1">R3</text>
<text x="230.2" y="41.4">2k</text>
<text x="248.2" y="39">VBAT</text>
<text x="270.5" y="40.4">C3</text>
<text x="49" y="44.1">IO12</text>
<text x="49" y="46.6">IO13</text>
<text x="98.1" y="42.2">TestPoint</text>
<text x="100.5" y="47.1">TP5</text>
<text x="142.9" y="42.1">GND</text>
<text x="164.6" y="44.1">CSB</text>
<text x="239.8" y="44.1">PROG</text>
<text x="247" y="45" transform="rotate(-90 247 45)">VSS VDD</text>
<text x="248.4" y="44.1">STAT</text>
<text x="15.9" y="49.7">GND</text>
<text x="49" y="49.1">IO14</text>
<text x="49" y="51.7">IO15</text>
<text x="98.1" y="49.9">TestPoint</text>
<text x="174.6" y="51.6" transform="rotate(-90 174.6 51.6)">GNDIO</text>
<text x="177.2" y="51.6" transform="rotate(-90 177.2 51.6)">GND_1</text>
<text x="224.2" y="51">GND</text>
<text x="266.1" y="49.7">GND</text>
<text x="28.4" y="59.3">SDO/SD0</text>
<text x="49" y="54.2">IO16</text>
<text x="49" y="56.8">IO17</text>
<text x="49" y="59.3">IO18</text>
<text x="98.1" y="57.5">TestPoint</text>
<text x="100.5" y="54.7">TP6</text>
<text x="244.5" y="54.8">GND</text>
<text x="28.4" y="64.4">SHD/SD2</text>
<text x="28.4" y="61.8">SDI/SD1</text>
<text x="49" y="61.8">IO19</text>
<text x="49" y="64.4">IO21</text>
<text x="173.4" y="65">GND</text>
<text x="218.3" y="63.4">S2B-PH-K</text>
<text x="221.5" y="61.1">J2</text>
<text x="255.9" y="62.7">RED</text>
<text x="256.7" y="60.4">D2</text>
<text x="265.6" y="60.7">R5</text>
<text x="265.7" y="63">1k</text>
<text x="28.4" y="66.9">SWP/SD3</text>
<text x="28.4" y="69.5">SCK/CLK</text>
<text x="49" y="66.9">IO22</text>
<text x="49" y="69.5">IO23</text>
<text x="73.6" y="70.6">SMTB-1240-S-R</text>
<text x="79.1" y="68.3">P1</text>
<text x="254.7" y="70.9">GREEN</text>
<text x="256.7" y="68.6">D3</text>
<text x="265.6" y="69.6">R6</text>
<text x="265.7" y="71.9">1k</text>
<text x="28.4" y="72">SCS/CMD</text>
<text x="49" y="72">IO25</text>
<text x="49" y="74.5">IO26</text>
<text x="49" y="77.1">IO27</text>
<text x="75.9" y="74.5">IN</text>
<text x="80.3" y="74.5">OUT</text>
<text x="141.1" y="76.7">U2</text>
<text x="164" y="77.3">+3.3V</text>
<text x="229.3" y="75.1">GND</text>
<text x="49" y="79.6">IO32</text>
<text x="49" y="82.2">IO33</text>
<text x="87.1" y="82.7">GND</text>
<text x="136.1" y="79">DPS368XTSA1</text>
<text x="250.9" y="81.5">GND</text>
<text x="49" y="84.7">IO34</text>
<text x="49" y="87.2">IO35</text>
<text x="169" y="88.6">C10</text>
<text x="41.3" y="91.2" transform="rotate(-90 41.3 91.2)">GND</text>
<text x="233.8" y="91.3">PWR_FLAG</text>
<text x="255.4" y="95.3">U1</text>
<text x="272" y="93.8">+3.3V</text>
<text x="38.8" y="99.3">GND</text>
<text x="122.5" y="100">R12</text>
<text x="164.5" y="98">GND</text>
<text x="233.7" y="96.2">C1</text>
<text x="251.2" y="98.1">AP2112K-3.3</text>
<text x="251.7" y="101.2">VIN</text>
<text x="256.5" y="101.2">VOUT</text>
<text x="122.6" y="102.4">100k</text>
<text x="158.2" y="105.6">GND</text>
<text x="229.3" y="105.6">GND</text>
<text x="251.7" y="103.8">EN</text>
<text x="257.2" y="107.9" transform="rotate(-90 257.2 107.9)">GND</text>
<text x="271.8" y="103.9">C4</text>
<text x="33.5" y="114">MEM2061-01-188-00-A_REVA</text>
<text x="44.7" y="111.2">J4</text>
<text x="118.8" y="109.4">GND</text>
<text x="208.7" y="110.8">450405020524</text>
<text x="213.5" y="108.5">S3</text>
<text x="267.4" y="113.2">GND</text>
<text x="207.8" y="115.2">MH1</text>
<text x="207.8" y="117.7">MH2</text>
<text x="218.8" y="117.7">NO</text>
<text x="218.9" y="115.2">NC</text>
<text x="254.7" y="115.8">GND</text>
<text x="74.4" y="123.4">GND</text>
<text x="158.5" y="125.2">10k</text>
<text x="158.9" y="122.9">R8</text>
<text x="169.1" y="120.5">+3.3V</text>
<text x="217.4" y="120.3">COM</text>
<text x="105.6" y="126.7">H1</text>
<text x="106" y="129">MountingHole</text>
<text x="158.4" y="130.5">R15</text>
<text x="70.6" y="133.5">GND</text>
<text x="105.6" y="133.1">H2</text>
<text x="106" y="135.4">MountingHole</text>
<text x="158.5" y="132.8">10k</text>
<text x="70.1" y="142.1">+3.3V</text>
<text x="105.6" y="139.4">H3</text>
<text x="106" y="141.7">MountingHole</text>
<text x="158.4" y="138.1">R16</text>
<text x="158.5" y="140.5">10k</text>
<text x="190.7" y="143.3">+3.3V</text>
<text x="204.2" y="140.6">QWiiC</text>
<text x="204.9" y="138">J6</text>
<text x="214.8" y="143.3">+3.3V</text>
<text x="228.3" y="140.6">QWiiC</text>
<text x="229" y="138">J3</text>
<text x="265.9" y="143.3">806k</text>
<text x="105.6" y="145.8">H4</text>
<text x="106" y="148.1">MountingHole</text>
<text x="158.4" y="145.8">R17</text>
<text x="158.5" y="148.1">10k</text>
<text x="267.8" y="145.6">R4</text>
<text x="265.5" y="150.8">C12</text>
<text x="273.5" y="153.2">2M</text>
<text x="273.6" y="150.8">R18</text>
<text x="57.4" y="160.5">J1</text>
<text x="83.9" y="159.8">PWR_FLAG</text>
<text x="198.8" y="158.9">GND</text>
<text x="223" y="158.9">GND</text>
<text x="264.9" y="160.2">GND</text>
<text x="25.5" y="167.4">R1</text>
<text x="52.1" y="162.8">USB4105-GF-A</text>
<text x="90.3" y="167.4">R2</text>
<text x="131.5" y="166.6">EVQ-PUA02K</text>
<text x="136.1" y="164.3">S1</text>
<text x="25.2" y="169.7">5k1</text>
<text x="90" y="169.7">5k1</text>
<text x="127.8" y="171.1">NO</text>
<text x="127.8" y="173.6">COM</text>
<text x="142.4" y="173.6">COM</text>
<text x="143.9" y="171.1">NO</text>
<text x="18.2" y="176.7">GND</text>
<text x="96" y="176.7">GND</text>
<text x="112.5" y="179.3">GND</text>
<text x="158.2" y="179.3">GND</text>
<text x="131.5" y="183.2">EVQ-PUA02K</text>
<text x="136.1" y="180.8">S2</text>
<text x="127.8" y="187.6">NO</text>
<text x="127.8" y="190.1">COM</text>
<text x="142.4" y="190.1">COM</text>
<text x="143.9" y="187.6">NO</text>
<text x="170.2" y="188.9">C7</text>
<text x="80.7" y="195.8">GND</text>
<text x="112.5" y="195.8">GND</text>
<text x="158.2" y="195.8">GND</text>
<text x="165.8" y="197">GND</text>
</g>
<g font-size="1.8">
<text x="15.2" y="27.9">ESP_EN</text>
<text x="65.7" y="27.9">IO0</text>
<text x="226.1" y="24.1">VBUS</text>
<text x="66.3" y="35.5">Rx</text>
<text x="66.5" y="30.5">Tx</text>
<text x="112.2" y="35.5">Tx</text>
<text x="64.9" y="38.1">BTN</text>
<text x="66.1" y="40.6">CS</text>
<text x="148.6" y="38.1">SDA</text>
<text x="148.6" y="40.6">SCL</text>
<text x="193.2" y="39.4">BMX_INT1</text>
<text x="193.2" y="36.8">BMX_INT2</text>
<text x="272" y="38.1">VBAT</text>
<text x="112" y="43.2">Rx</text>
<text x="258.3" y="43.2">STAT</text>
<text x="58.8" y="50.8">PRESS_INT</text>
<text x="111.4" y="50.8">IO0</text>
<text x="59.8" y="55.9">BMX_INT1</text>
<text x="64.9" y="58.4">CLK</text>
<text x="107.3" y="58.4">ESP_EN</text>
<text x="64.1" y="60.9">MISO</text>
<text x="64.8" y="63.5">SDA</text>
<text x="227.6" y="64.8">VBAT</text>
<text x="247.6" y="64.8">VBUS</text>
<text x="272.2" y="64.8">STAT</text>
<text x="58.1" y="71.1">SD_DETECT</text>
<text x="64.1" y="68.6">MOSI</text>
<text x="65" y="66">SCL</text>
<text x="59.8" y="81.3">BMX_INT2</text>
<text x="59.1" y="86.3">BAT_SENS</text>
<text x="109.2" y="90.2">SCL</text>
<text x="109.2" y="95.2">PRESS_INT</text>
<text x="109.2" y="92.7">SDA</text>
<text x="214.6" y="94">VBAT</text>
<text x="238.8" y="102.9">EN</text>
<text x="60.6" y="119.4">SD_DETECT</text>
<text x="230.1" y="119.4">VBAT</text>
<text x="232.5" y="116.8">EN</text>
<text x="60.6" y="121.9">SD_DETECT</text>
<text x="62.4" y="129.5">CLK</text>
<text x="133.3" y="127">ESP_EN</text>
<text x="61.5" y="132.1">MOSI</text>
<text x="63.6" y="134.6">CS</text>
<text x="133.3" y="134.6">BTN</text>
<text x="61.5" y="142.2">MISO</text>
<text x="149.9" y="142.2">SCL</text>
<text x="196.8" y="143.5">SCL</text>
<text x="221" y="143.5">SCL</text>
<text x="264.2" y="139.7">VBAT</text>
<text x="149.9" y="149.8">SDA</text>
<text x="196.8" y="146">SDA</text>
<text x="221" y="146">SDA</text>
<text x="247.6" y="147.3">BAT_SENS</text>
<text x="81.4" y="166.4">VBUS</text>
<text x="114.3" y="170.2">ESP_EN</text>
<text x="153" y="170.2">ESP_EN</text>
<text x="114.3" y="186.7">BTN</text>
<text x="156.2" y="186.7">BTN</text>
</g>
<g font-size="1.4" fill="#008484">
<text x="148.4" y="83.3">VDD</text>
<text x="133.1" y="88.4">CSB</text>
<text x="146.9" y="85.8">VDDIO</text>
<text x="133.1" y="93.5">SDI</text>
<text x="133.1" y="90.9">SCK</text>
<text x="133.1" y="96">SDO</text>
<text x="148.2" y="98.5">GND</text>
<text x="49.2" y="117.6">GND</text>
<text x="49.5" y="120.1">CD2</text>
<text x="49.5" y="122.7">CD1</text>
<text x="49.4" y="130.3">CLK</text>
<text x="49.5" y="127.8">VSS</text>
<text x="46.2" y="135.4">CD/DAT3</text>
<text x="48.6" y="137.9">DAT2</text>
<text x="49.1" y="132.8">CMD</text>
<text x="48.6" y="143">DAT0</text>
<text x="48.6" y="140.5">DAT1</text>
<text x="49.3" y="145.5">VDD</text>
<text x="68.7" y="167.1">VBUS</text>
<text x="44.2" y="172.2">CC1</text>
<text x="69.8" y="172.2">CC2</text>
<text x="44.2" y="174.7">DP1</text>
<text x="44.2" y="177.3">DN1</text>
<text x="44.2" y="179.8">SBU1</text>
<text x="68.9" y="179.8">SBU2</text>
<text x="69.8" y="177.3">DN2</text>
<text x="69.9" y="174.7">DP2</text>
<text x="69.5" y="184.9">GND</text>
<text x="64.1" y="187.4">SHELL_GND</text>
</g>
<g font-size="1.4" fill="#840000">
<text x="154.5" y="82.5">8</text>
<text x="129.1" y="87.6">2</text>
<text x="154.5" y="85.1">6</text>
<text x="129.1" y="92.7">3</text>
<text x="129.1" y="90.2">4</text>
<text x="129.1" y="95.2">5</text>
<text x="154.5" y="97.8">1</text>
<text x="55.1" y="119.4">10</text>
<text x="55.1" y="116.8">11</text>
<text x="55.9" y="116.8">2</text>
<text x="55.5" y="121.9">9</text>
<text x="55.5" y="129.5">5</text>
<text x="55.5" y="127">6</text>
<text x="55.5" y="137.2">1</text>
<text x="55.5" y="134.6">2</text>
<text x="55.5" y="132.1">3</text>
<text x="55.5" y="142.2">7</text>
<text x="55.5" y="139.7">8</text>
<text x="55.5" y="144.8">4</text>
<text x="74" y="166.4">B4_A9</text>
<text x="39.7" y="171.4">A5</text>
<text x="39.7" y="174">A6</text>
<text x="75.3" y="171.4">B5</text>
<text x="75.3" y="174">B6</text>
<text x="39.7" y="176.5">A7</text>
<text x="39.7" y="179.1">A8</text>
<text x="75.3" y="176.5">B7</text>
<text x="75.3" y="179.1">B8</text>
<text x="73.6" y="184.1">B1_A12</text>
<text x="75.3" y="186.7">S1</text>
</g>
</svg>
